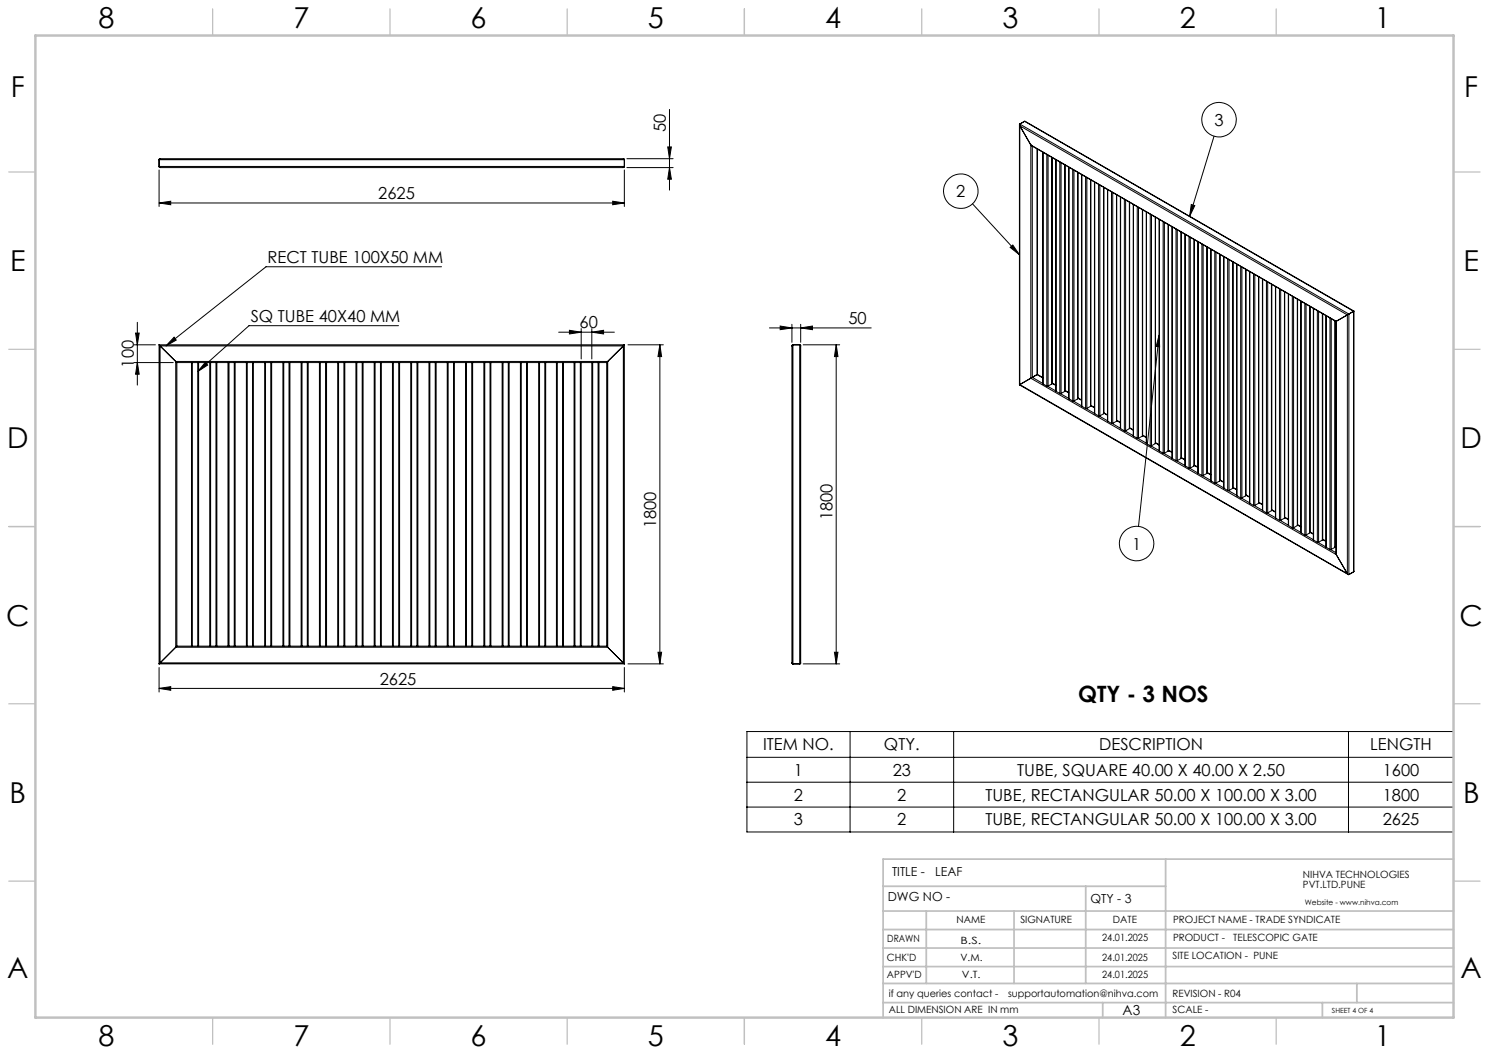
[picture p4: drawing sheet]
<svg xmlns="http://www.w3.org/2000/svg" width="420mm" height="297mm" viewBox="0 0 420 297" stroke-linecap="round" stroke-linejoin="round" font-family="sans-serif">
<g fill="none" stroke="#000" stroke-width=".28">
<path d="M188.8 30.9v22.7M287.5 35.2v73.3M287.7 35v.5M287.7 35l92.8 53.6M287.7 35.5l92.3 53.3M287.7 35.5l3.1 5.4M287.7 35.5v73M289 34.2l.2 .1M289 34.2l92.8 53.6M289 34.2l-1.3 .8M289.2 34.3l92.7 53.4M342.4 38.4l-6.8 22.6"/>
<path d="M44.9 57.3l3.3-.5v.9zM44.9 47.9v10.3M44.9 57.3h131.2M44.9 47l.3 .3M44.9 45v2M44.9 45h131.2M44.9 47h131.2M45.2 44.8l-.3 .2M45.2 47.3h130.6M45.2 44.8h130.6M172.8 56.8l3.3 .5-3.3 .4zM175.8 44.8l.3 .2"/>
<path d="M176.1 47.9v10.3M176.1 47l-.3 .3M176.1 45v2M176.8 47.3h13.1M176.8 44.8h13.1M188.3 41.4h1.1l-.6 3.4zM188.8 47.3l.6 3.2h-1.1zM274.3 57.5l13.2 14.4M290.8 40.9l.2 .2M290.8 40.9l86.1 49.7M290.8 40.9v65.8M291 41.1l85.8 49.6"/>
<path d="M291.2 41.2v65.2M292.5 42v63.7M292.6 42v63.6M294.1 42.9v65.3M294.2 43v65.3M295.3 43.6v65.3M295.6 43.8v65.1M296.7 44.4v63.9M296.8 44.4l-.1 63.9M297.8 45v65.3M297.9 45.1v65.3M298.9 45.7v65.3"/>
<path d="M299.3 45.9v65.1M300.4 46.5v63.9M300.4 46.6v63.8M301.4 47.1l.1 65.4M301.5 47.2v65.3M302.6 47.8v65.3M302.9 48v65.1M304 48.6v63.9M304.1 48.6l-.1 63.9M305.1 49.2v65.3M305.2 49.3v65.3M306.2 49.9v65.3"/>
<path d="M306.6 50.1v65.1M307.6 50.7v63.9M307.7 50.8v63.7M308.7 51.4v65.2M308.8 51.4v65.3M309.9 52v65.3M310.2 52.2v65.1M311.3 52.8v63.9M311.4 52.9l-.1 63.8M312.4 53.4v65.3M312.5 53.5v65.3M313.5 54.1v65.3"/>
<path d="M313.9 54.3v65.1M314.9 54.9v63.9M315 55l-.1 63.8M316 55.6v65.2M316.1 55.6v65.3M317.1 56.2v65.3M317.5 56.4v65.1M318.6 57v63.9M318.6 57.1v63.8M319.7 57.7v65.3M320.8 58.3v65.3M321.1 58.5v65.1"/>
<path d="M322.2 59.1v63.9M322.3 59.2l-.1 63.8M323.3 59.8l.1 65.3M323.4 59.8v65.3M336 57.7l1 .3-1.4 3zM124.5 75.2h-49.5l-28.2 22.4M284.9 69.8l.8-.7 1.8 2.8zM324.4 60.4v65.3M324.8 60.6v65.1M325.9 61.2v63.9M325.9 61.3v63.8M327 61.9v65.2"/>
<path d="M327 61.9v65.3M328.1 62.5v65.3M328.4 62.7v65.1M329.5 63.4v63.8M329.6 63.4v63.7M330.6 64v65.2M330.7 64v65.3M331.7 64.6v65.3M332.1 64.8v65.1M333.1 65.4v63.9M333.2 65.5l-.1 63.8M334.2 66.1v65.2"/>
<path d="M334.3 66.1v65.3M335.4 66.7v65.3M335.7 66.9v65.1M336.8 67.6v63.8M336.9 67.6l-.1 63.8M337.9 68.2v65.2M338 68.2v65.3M339 68.8v65.3M339.4 69v65.1M340.4 69.6v63.9M340.5 69.7l-.1 63.8M341.5 70.3l.1 65.3"/>
<path d="M341.6 70.3v65.3M342.7 70.9v65.3M343 71.2v65M344.1 71.8v63.8M345.2 72.4v65.2M345.2 72.4v65.3M346.3 73.1v65.3M346.7 73.2v65.2M347.7 73.9v63.8M347.8 73.9l-.1 63.8M348.8 74.5l.1 65.3M348.9 74.5v65.3"/>
<path d="M350 75.1v65.3M350.3 75.3v65.1M351.4 75.9v63.9M351.4 76v63.8M352.5 76.6v65.4M353.6 77.3v65.3M353.9 77.5v65.1M355 78.1v63.9M355.1 78.1l-.1 63.9M356.1 78.7v65.2M356.2 78.7v65.3M357.2 79.3v65.4"/>
<path d="M357.6 79.5v65.2M37.7 97.3h6.2M38.2 93.9h1.1l-.6 3.4zM38.7 90.9v17.7M44.9 97.3l.3 .3M44.9 97.3v90M44.9 97.3h131.2M45.2 97.6h130.6M45.2 97.6l4.4 4.3M45.2 97.6v89.4M49.1 95.1l.6 .8-2.9 1.7zM112.4 91.9h-42.2l-14.4 12.9"/>
<path d="M157.6 93.7h15.7M160.6 93.2l3.3 .5-3.3 .5zM163.9 92.7v8.5M166.9 93.7l3.4-.5v1zM166.9 92.7v8.5M175.8 97.6l-4.4 4.3M175.8 97.6v89.4M176.1 97.3l-.3 .3M176.1 97.3v90M177.1 97.3h10M186.1 97.3l.5 3.3h-1zM186.1 97.3v90"/>
<path d="M217 92.5h28.7M220.1 92l3.3 .5-3.3 .5zM223.4 97.6v89.4M223.4 91.5v5.1M223.7 97.3l-.3 .3M223.7 97.3h1.9M223.7 97.3v90M225.6 97.3l.2 .3M225.6 97.3v90M225.8 97.6v89.5l-.2 .2M225.8 92.5l3.4-.5v1zM225.8 91.5v5.1"/>
<path d="M226.6 97.3h10.3M235.9 97.3l.5 3.3h-1zM235.9 97.3v90M327 94.5l.1 3.3-1-.1zM327 94.5l-5.9 54M358.6 80.2v63.8M358.7 80.2v63.7M359.8 80.8v65.2M359.8 80.9v65.3M360.9 81.5v65.3M361.2 81.7v65.1M362.3 82.3v63.9"/>
<path d="M362.4 82.3l-.1 63.9M363.4 82.9v65.3M363.5 82.9v65.3M364.5 83.6v65.3M364.9 83.7v65.2M365.9 84.4v63.8M366 84.4l-.1 63.8M366.9 84.9v65.3M367 85v65.3M368.1 85.6v65.3M368.4 85.8v65.1M369.5 86.4v63.9"/>
<path d="M369.5 86.5v63.8M370.5 87v65.2M370.5 87v65.3M371.6 87.6v65.4M371.9 87.8v65.2M373 88.5v63.8M373.1 88.5l-.1 63.8M374 89v65.3M374.1 89.1v65.3M375.1 89.7v65.3M375.5 89.9v65.1M376.6 90.5v63.9"/>
<path d="M376.6 90.6v63.8M376.8 90.7l.1 65.7M376.9 90.6l-.1 .1M376.9 90.6v65.8M380 88.8v73M380 88.8l-3.1 1.8M380.5 88.6l-.5 .2M380.5 88.6v73.5M381.8 87.8v73.5M381.8 87.8l-1.3 .8M381.9 87.7l-.1 73.6M381.9 87.7l-.1 .1"/>
<path d="M37.7 102.3h11.2M38.7 102.3l.6 3.2h-1.1zM49.6 101.9l.3 .4M49.6 101.9h121.8M49.6 101.9v80.7M49.9 102.3h4.4M49.9 102.3v79.9M54 102.3v79.9M54.3 102.3h1.5M54.3 102.3v79.9M55.8 102.3h.2M55.8 102.3v79.9"/>
<path d="M56 102.3h3.4M56 102.3v79.9M57.9 102.2l.7 .8-2.8 1.8zM59.2 102.3v79.9M59.4 102.3h1.5M59.4 102.3v79.9M60.9 102.3h.2M60.9 102.3v79.9M61.1 102.3h3.5M61.2 102.3v79.9M64.3 102.3v79.9M64.6 102.3h1.5"/>
<path d="M64.6 102.3v79.9M66.1 102.3h3.4M66.1 102.3v79.9M66.3 102.3v79.9M69.5 102.3v79.9M69.5 102.3h.2M69.7 102.3h1.5M69.7 102.3v79.9M71.2 102.3h3.5M71.2 102.3v79.9M71.5 102.3v79.9M74.6 102.3v79.9"/>
<path d="M74.7 102.3h.2M74.9 102.3h1.5M74.9 102.3v79.9M76.4 102.3h3.4M76.4 102.3v79.9M76.6 102.3v79.9M79.8 102.3v79.9M79.8 102.3h.2M80 102.3h1.5M80 102.3v79.9M81.5 102.3h3.5M81.5 102.3v79.9"/>
<path d="M81.8 102.3v79.9M84.9 102.3v79.9M85 102.3h.2M85.2 102.3h1.5M85.2 102.3v79.9M86.7 102.3h3.4M86.7 102.3v79.9M86.9 102.3v79.9M90.1 102.3v79.9M90.1 102.3h.2M90.3 102.3h1.5M90.3 102.3v79.9"/>
<path d="M91.8 102.3h3.5M91.8 102.3v79.9M92.1 102.3v79.9M95.2 102.3v79.9M95.3 102.3h.2M95.5 102.3h1.5M95.5 102.3v79.9M97 102.3h3.4M97 102.3v79.9M97.3 102.3v79.9M100.4 102.3v79.9M100.4 102.3h.2"/>
<path d="M100.6 102.3h1.6M100.6 102.3v79.9M102.2 102.3h3.4M102.2 102.3v79.9M102.4 102.3v79.9M105.6 102.3v79.9M105.6 102.3h.2M105.8 102.3h1.5M105.8 102.3v79.9M107.3 102.3h3.6M107.3 102.3v79.9M107.6 102.3v79.9"/>
<path d="M110.7 102.3v79.9M110.9 102.3h1.6M110.9 102.3v79.9M112.5 102.3h3.6M112.5 102.3v79.9M112.7 102.3v79.9M115.9 102.3v79.9M116.1 102.3h1.5M116.1 102.3v79.9M117.6 102.3h3.6M117.6 102.3v79.9M117.9 102.3v79.9"/>
<path d="M121 102.3v79.9M121.2 102.3h1.6M121.2 102.3v79.9M122.8 102.3h.2M122.8 102.3v79.9M123 102.3h3.4M123 102.3v79.9M126.2 102.3v79.9M126.4 102.3h1.5M126.4 102.3v79.9M127.9 102.3h.2M127.9 102.3v79.9"/>
<path d="M128.1 102.3h3.5M128.2 102.3v79.9M131.3 102.3v79.9M131.6 102.3h1.5M131.6 102.3v79.9M133.1 102.3h3.4M133.1 102.3v79.9M133.3 102.3v79.9M136.5 102.3v79.9M136.5 102.3h.2M136.7 102.3h1.5M136.7 102.3v79.9"/>
<path d="M138.2 102.3h3.5M138.2 102.3v79.9M138.5 102.3v79.9M141.6 102.3v79.9M141.7 102.3h.2M141.9 102.3h1.5M141.9 102.3v79.9M143.4 102.3h3.4M143.4 102.3v79.9M143.6 102.3v79.9M146.8 102.3v79.9M146.8 102.3h.2"/>
<path d="M147 102.3h1.5M147 102.3v79.9M148.5 102.3h3.5M148.5 102.3v79.9M148.8 102.3v79.9M151.9 102.3v79.9M152 102.3h.2M152.2 102.3h1.5M152.2 102.3v79.9M153.7 102.3h3.3M153.7 102.3v79.9M153.9 102.3v79.9"/>
<path d="M157 102.3v79.9M157 102.3h.2M157.2 102.3h1.5M157.2 102.3v79.9M158.7 102.3h3.5M158.7 102.3v79.9M158.9 102.3v79.9M161.9 102.3v79.9M162.2 102.3h1.5M162.2 102.3v79.9M163.7 102.3h3.5M163.7 102.3v79.9"/>
<path d="M163.9 102.3v79.9M166.9 102.3v79.9M167.2 102.3h1.5M167.2 102.3v79.9M168.7 102.3h2.4M168.7 102.3v79.9M168.9 102.3v79.9M171.1 102.3v79.9M171.4 101.9l-.3 .4M171.4 101.9v80.7M287.5 108.5l92.8 53.5M287.7 108.5h-.2"/>
<path d="M287.7 108.5l92.3 53.3M290.8 106.7l86.1 49.7M290.8 106.7l-3.1 1.8M291.2 106.4l-.4 .3M291.2 106.4l2.9 1.8M292.5 105.7l-1.3 .7M292.5 105.7l1.6 .9M292.6 105.6l-.1 .1M292.6 105.6l1.5 .9M294.1 108.2l.1 .1M294.2 108.3l1.1 .6M295.3 108.9h.3"/>
<path d="M295.5 108.9l2.3 1.4M296.7 108.3l-1.1 .6M296.8 108l1 .6M296.8 108.1l1 .6M297.8 110.3l.1 .1M297.9 110.4l1 .6M298.9 111h.4M299.2 111.1l2.2 1.3M300.4 110.4l-1.1 .6M300.4 110.1l1 .6M300.4 110.2l1 .6M301.5 112.5l1.1 .6"/>
<path d="M302.6 113.1h.3M302.8 113.1l2.3 1.4M304 112.5l-1.1 .6M304.1 112.2l1 .6M304.1 112.3l1 .6M305.1 114.5l.1 .1M305.2 114.6l1 .6M306.2 115.2h.4M306.4 115.2l2.3 1.4M307.6 114.6l-1 .6M307.7 114.5l-.1 .1M307.7 114.3l1 .6"/>
<path d="M307.7 114.4l1 .6M308.7 116.6l.1 .1M308.8 116.7l1.1 .6M309.9 117.3h.3M310.1 117.4l2.3 1.3M311.3 116.7l-1.1 .6M311.4 116.4l1 .6M311.4 116.5l1 .6M312.4 118.7l.1 .1M312.5 118.8l1 .6M313.5 119.4h.4M313.7 119.4l2.3 1.4"/>
<path d="M314.9 118.8l-1 .6M315 118.5l1 .6M315 118.6l1 .6M316 120.8l.1 .1M316.1 120.9l1 .6M317.1 121.5h.4M317.4 121.6l2.3 1.3M318.6 120.9l-1.1 .6M318.6 120.6l1.1 .6M318.6 120.8l1.1 .5M319.7 123l1.1 .6M320.8 123.6h.3"/>
<path d="M321 123.6l2.3 1.4M322.2 123l-1.1 .6M322.3 122.7l1 .6M322.3 122.8l1 .6M323.4 125.1l1 .6M324.4 125.7h.4M324.7 125.8l2.3 1.3M325.9 125.1l-1.1 .6M325.9 124.8l1.1 .6M325.9 125l1.1 .6M327 127.1v.1M327 127.2l1.1 .6"/>
<path d="M328.1 127.8h.3M328.3 127.9l2.3 1.3M329.5 127.2l-1.1 .6M329.6 127.1l-.1 .1M329.6 127l1 .5M329.6 127.1l1 .5M330.6 129.2l.1 .1M330.7 129.3l1 .6M331.7 129.9h.4M331.9 130l2.3 1.3M333.1 129.3l-1 .6M333.2 129l1 .6"/>
<path d="M333.2 129.1l1 .6M334.2 131.3l.1 .1M334.3 131.4l1.1 .6M335.4 132h.3M335.6 132.1l2.3 1.3M336.8 131.4l-1.1 .6M336.9 131.2l1 .6M336.9 131.3l1 .6M337.9 133.4l.1 .1M338 133.5l1 .6M339 134.1h.4M339.2 134.2l2.3 1.3"/>
<path d="M340.4 133.5l-1 .6M340.5 133.3l1 .5M340.5 133.3l1 .6M341.6 135.6l1.1 .6M342.7 136.2h.3M342.9 136.3l2.3 1.3M344.1 135.6l-1.1 .6M344.1 135.4l1.1 .6M344.1 135.5l1.1 .6M345.2 137.6v.1M345.2 137.7l1.1 .7M346.3 138.4h.4"/>
<path d="M346.5 138.4l2.3 1.3M347.7 137.7l-1 .7M347.8 137.5l1 .6M347.8 137.6l1 .5M348.9 139.8l1.1 .6M351.4 139.8l-1.1 .6M351.4 139.6l1.1 .6M351.4 139.7l1.1 .6M350 140.4h.3M350.2 140.5l2.3 1.3M352.5 142l1.1 .6M353.6 142.6h.3"/>
<path d="M353.8 142.6l2.3 1.3M355 142l-1.1 .6M355.1 141.7l1 .6M355.1 141.8l1 .6M356.1 143.9l.1 .1M356.2 144l1 .7M357.2 144.7h.4M357.4 144.7l2.4 1.3M358.6 144l-1 .7M358.7 143.9l-.1 .1M358.7 143.8l1.1 .6M358.7 143.9l1.1 .6"/>
<path d="M359.8 146v.2M359.8 146.2l1.1 .6M360.9 146.8h.3M361.1 146.8l2.3 1.3M362.3 146.2l-1.1 .6M362.4 145.9l1 .6M362.4 146l1 .6M363.4 148.2h.1M363.5 148.2l1 .7M364.5 148.9h.4M364.7 148.9l2.2 1.3M365.9 148.2l-1 .7"/>
<path d="M366 148l.9 .5M366 148.1l.9 .5M366.9 150.2l.1 .1M367 150.3l1.1 .6M368.1 150.9h.3M368.3 151l2.2 1.2M369.5 150.3l-1.1 .6M369.5 150l1 .6M369.5 150.1l1 .6M370.5 152.2v.1M370.5 152.3l1.1 .7M371.6 153h.3"/>
<path d="M371.8 153l2.2 1.3M373 152.3l-1.1 .7M373.1 152.1l.9 .5M373.1 152.2l.9 .5M374 154.3l.1 .1M374.1 154.4l1 .6M375.1 155h.4M375.4 155l1.4 .9M376.6 154.4l-1.1 .6M376.6 154.1l.2 .1M376.6 154.2l.2 .1M376.9 156.4l3.1 5.4"/>
<path d="M380 161.8l.5 .3M381.8 161.3l-1.3 .8M44.9 187.3h131.2M44.9 194.2l3.3-.5v1zM44.9 188.3v6.9M44.9 194.2h131.2M45.2 187l-.3 .3M45.2 187h130.6M49.6 182.6h121.8M49.6 182.6l-4.4 4.4M49.9 182.2l-.3 .4M49.9 182.2h4.4"/>
<path d="M54.3 182.2h1.5M55.8 182.2h.2M56 182.2h3.4M59.4 182.2h1.5M60.9 182.2h.2M61.1 182.2h3.5M64.6 182.2h1.5M66.1 182.2h3.4M69.5 182.2h.2M69.7 182.2h1.5M71.2 182.2h3.5M74.7 182.2h.2"/>
<path d="M74.9 182.2h1.5M76.4 182.2h3.4M79.8 182.2h.2M80 182.2h1.5M81.5 182.2h3.5M85 182.2h.2M85.2 182.2h1.5M86.7 182.2h3.4M90.1 182.2h.2M90.3 182.2h1.5M91.8 182.2h3.5M95.3 182.2h.2"/>
<path d="M95.5 182.2h1.5M97 182.2h3.4M100.4 182.2h.2M100.6 182.2h1.6M102.2 182.2h3.4M105.6 182.2h.2M105.8 182.2h1.5M107.3 182.2h3.6M110.9 182.2h1.6M112.5 182.2h3.6M116.1 182.2h1.5M117.6 182.2h3.6"/>
<path d="M121.2 182.2h1.6M122.8 182.2h.2M123 182.2h3.4M126.4 182.2h1.5M127.9 182.2h.2M128.1 182.2h3.5M131.6 182.2h1.5M133.1 182.2h3.4M136.5 182.2h.2M136.7 182.2h1.5M138.2 182.2h3.5M141.7 182.2h.2"/>
<path d="M141.9 182.2h1.5M143.4 182.2h3.4M146.8 182.2h.2M147 182.2h1.5M148.5 182.2h3.5M152 182.2h.2M152.2 182.2h1.5M153.7 182.2h3.3M157 182.2h.2M157.2 182.2h1.5M158.7 182.2h3.5M162.2 182.2h1.5"/>
<path d="M163.7 182.2h3.5M167.2 182.2h1.5M168.7 182.2h2.4M171.1 182.2l.3 .4M171.4 182.6l4.4 4.4M172.8 193.7l3.3 .5-3.3 .5zM175.8 187l.3 .3M176.1 188.3v6.9M177.1 187.3h10M185.6 184h1l-.5 3.3zM223.4 187l.3 .3M223.7 187.3h1.9"/>
<path d="M226.6 187.3h10.3M235.4 184h1l-.5 3.3zM210.7 206.3h199.3v28.4h-199.3zM210.7 213.6h199.3M239.8 206.3v28.4M269 206.3v28.4M380.4 206.3v28.4M210.7 220.6h199.3M210.7 227.6h199.3"/>
<circle cx="343.9" cy="33.8" r="4.8"/>
<circle cx="271" cy="53.9" r="4.9"/>
<circle cx="320.6" cy="153.3" r="4.9"/>
</g>
<g fill="none" stroke="#c0c0c0" stroke-width=".35">
<path d="M60 2.5v7.5M110 2.5v7.5M160 2.5v7.5M210 2.5v7.5M260 2.5v7.5M310 2.5v7.5M360 2.5v7.5M2.5 48.5h7.5M410 48.5h7.5M2.5 98.5h7.5M410 98.5h7.5M2.5 148.5h7.5"/>
<path d="M410 148.5h7.5M2.5 198.5h7.5M410 198.5h7.5M2.5 248.5h7.5M410 248.5h7.5M60 287v7.5M110 287v7.5M160 287v7.5M210 287v7.5M260 287v7.5M310 287v7.5M360 287v7.5"/>
</g>
<g fill="none" stroke="#c0c0c0" stroke-width=".5">
<path d="M249.1 257h160.9M249.1 250h79.7M261.3 257v20.4M286 257v20.4M306.2 250v27.4M328.8 242.3v44.7M410 242.3h-160.9v44.7M249.1 272.6h160.9M249.1 267.4h160.9M249.1 262.2h160.9M249.1 277.4h160.9M382.7 277.4v5.4"/>
<path d="M249.1 282.8h160.9M311 282.8v4.2M373 282.8v4.2"/>
</g>
<path d="M10 10h400v277h-400z" fill="none" stroke="#c0c0c0" stroke-width=".7"/>
<g fill="#000">
<path d="M44.9 57.3l3.3-.5v.9zM172.8 56.8l3.3 .5-3.3 .4z"/>
<path d="M160.6 93.2l3.3 .5-3.3 .5zM166.9 93.7l3.4-.5v1z"/>
<path d="M186.1 97.3l.5 3.3h-1zM185.6 184h1l-.5 3.3zM235.9 97.3l.5 3.3h-1zM235.4 184h1l-.5 3.3z"/>
<path d="M220.1 92l3.3 .5-3.3 .5zM225.8 92.5l3.4-.5v1z"/>
<path d="M38.7 102.3l.6 3.2h-1.1zM38.2 93.9h1.1l-.6 3.4zM188.8 47.3l.6 3.2h-1.1zM188.3 41.4h1.1l-.6 3.4z"/>
<path d="M57.9 102.2l.7 .8-2.8 1.8zM49.1 95.1l.6 .8-2.9 1.7zM336 57.7l1 .3-1.4 3zM327 94.5l.1 3.3-1-.1zM284.9 69.8l.8-.7 1.8 2.8z"/>
<path d="M172.8 193.7l3.3 .5-3.3 .5zM44.9 194.2l3.3-.5v1z"/>
</g>
<g font-size="8.1">
<text x="27.8" y="8">8</text>
<text x="82.8" y="8">7</text>
<text x="132.8" y="8">6</text>
<text x="182.8" y="8">5</text>
<text x="232.8" y="8">4</text>
<text x="282.8" y="8">3</text>
<text x="332.8" y="8">2</text>
<text x="387.8" y="8">1</text>
<text x="3" y="27.2">F</text>
<text x="413" y="27.2">F</text>
<text x="2.8" y="76.5">E</text>
<text x="412.8" y="76.5">E</text>
<text x="2" y="126.5">D</text>
<text x="412" y="126.5">D</text>
<text x="1.7" y="176.5">C</text>
<text x="411.7" y="176.5">C</text>
<text x="2.7" y="226.5">B</text>
<text x="412.7" y="226.5">B</text>
<text x="2" y="275.7">A</text>
<text x="412" y="275.7">A</text>
<text x="27.8" y="295">8</text>
<text x="82.8" y="295">7</text>
<text x="132.8" y="295">6</text>
<text x="182.8" y="295">5</text>
<text x="232.8" y="295">4</text>
<text x="282.8" y="295">3</text>
<text x="332.8" y="295">2</text>
<text x="387.8" y="295">1</text>
</g>
<text font-size="6.3" x="304.1" y="197.9">QTY - 3 NOS</text>
<g font-size="4.7">
<text x="342.6" y="35.5">3</text>
<text x="187.9" y="37.3" transform="rotate(-90 187.9 37.3)">50</text>
<text x="106.7" y="56.2">2625</text>
<text x="269.7" y="55.6">2</text>
<text x="75.5" y="74.2">RECT TUBE 100X50 MM</text>
<text x="70.7" y="90.8">SQ TUBE 40X40 MM</text>
<text x="163.5" y="92.7">60</text>
<text x="239.3" y="91.5">50</text>
<text x="37.7" y="103.7" transform="rotate(-90 37.7 103.7)">100</text>
<text x="185.1" y="149" transform="rotate(-90 185.1 149)">1800</text>
<text x="234.9" y="146.8" transform="rotate(-90 234.9 146.8)">1800</text>
<text x="319.3" y="155">1</text>
<text x="107.1" y="193.2">2625</text>
<text x="215.3" y="211.6">ITEM NO.</text>
<text x="249.3" y="211.6">QTY.</text>
<text x="310" y="211.6">DESCRIPTION</text>
<text x="386.5" y="211.6">LENGTH</text>
<text x="223.9" y="218.8">1</text>
<text x="251.8" y="218.8">23</text>
<text x="286.9" y="218.8">TUBE, SQUARE 40.00 X 40.00 X 2.50</text>
<text x="390" y="218.8">1600</text>
<text x="223.9" y="225.8">2</text>
<text x="253.1" y="225.8">2</text>
<text x="278" y="225.8">TUBE, RECTANGULAR 50.00 X 100.00 X 3.00</text>
<text x="390" y="225.8">1800</text>
<text x="223.9" y="232.8">3</text>
<text x="253.1" y="232.8">2</text>
<text x="278" y="232.8">TUBE, RECTANGULAR 50.00 X 100.00 X 3.00</text>
<text x="390" y="232.8">2625</text>
</g>
<text font-size="3.9" x="316.7" y="286.4">A3</text>
<g font-size="3.5">
<text x="251.6" y="247">TITLE -</text>
<text x="263.8" y="247">LEAF</text>
<text x="250.4" y="254.2">DWG NO -</text>
<text x="307.6" y="254.8">QTY - 3</text>
</g>
<g font-size="2.8">
<text x="367.5" y="247.7">NIHVA TECHNOLOGIES</text>
<text x="367.5" y="250.5">PVT.LTD.PUNE</text>
<text x="269.8" y="260.4">NAME</text>
<text x="287.8" y="260.4">SIGNATURE</text>
<text x="313.9" y="260.5">DATE</text>
<text x="330.9" y="260.5">PROJECT NAME - TRADE SYNDICATE</text>
<text x="250.3" y="265.7">DRAWN</text>
<text x="270.9" y="266.1">B.S.</text>
<text x="310.9" y="265.5">24.01.2025</text>
<text x="330.9" y="265.5">PRODUCT -</text>
<text x="347.9" y="265.5">TELESCOPIC GATE</text>
<text x="250.2" y="271.1">CHK'D</text>
<text x="250.2" y="275.8">APPV'D</text>
<text x="270.9" y="271.1">V.M.</text>
<text x="271.3" y="275.8">V.T.</text>
<text x="310.9" y="271.1">24.01.2025</text>
<text x="310.9" y="275.8">24.01.2025</text>
<text x="330.7" y="270.6">SITE LOCATION - PUNE</text>
<text x="250.7" y="281.1">if any queries contact -</text>
<text x="284.3" y="281.1">supportautomation@nihva.com</text>
<text x="330.7" y="281.1">REVISION - R04</text>
<text x="250.7" y="285.6">ALL DIMENSION ARE IN mm</text>
<text x="330.7" y="285.6">SCALE -</text>
</g>
<text font-size="2.1" x="368.1" y="255.1">Website - www.nihva.com</text>
<text font-size="2" x="375.7" y="285.6">SHEET 4 OF 4</text>
</svg>
